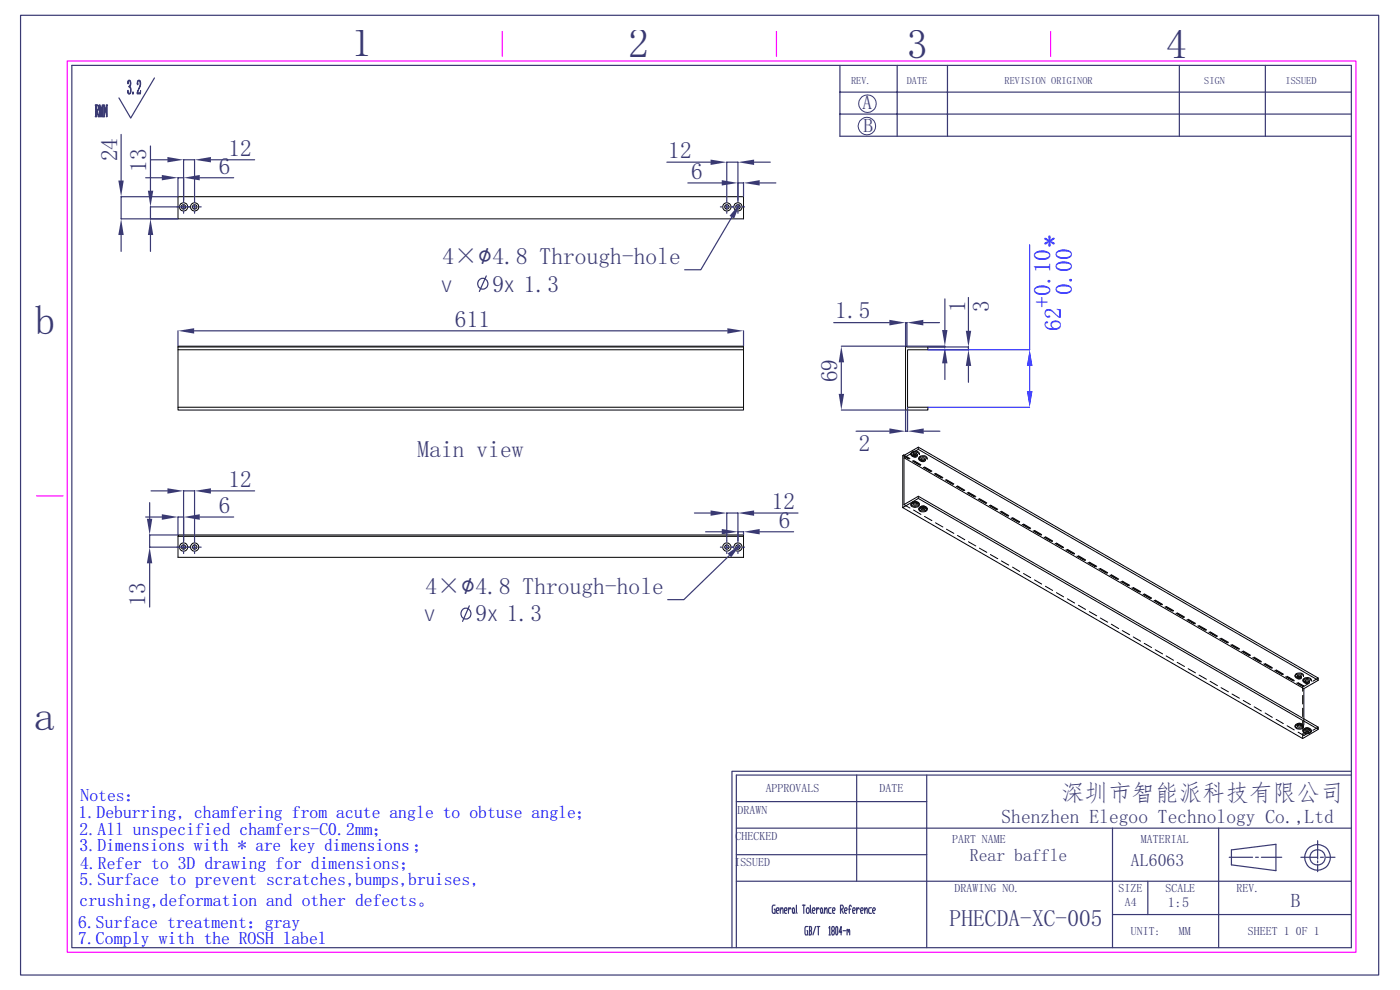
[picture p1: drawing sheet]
<svg xmlns="http://www.w3.org/2000/svg" width="297mm" height="210mm" viewBox="0 0 297 210" stroke-linecap="round" stroke-linejoin="round" font-family="sans-serif">
<path d="M14.3 12.9h273.4v189.1h-273.4zM106.6 6.7v5.3M164.7 6.7v5.3M222.9 6.7v5.3M7.7 105.2h5.7" fill="none" stroke="#f0f" stroke-width=".25"/>
<g fill="none" stroke="#393972" stroke-width=".25">
<path d="M4.4 3.2h288.1v203.6h-288.1zM15.2 13.9h271.5v187.1h-271.5zM32.8 16.5l-5.1 8.5-2.5-4.2M178.2 13.9v15h108.5M178.2 19.5h108.5M190.3 13.9v15M201 13.9v15M250.2 13.9v15M268.4 13.9v15M178.2 24.2h108.5M156.2 175.7h130.5M156.2 170h40.4"/>
<path d="M181.7 164.4v22.5M196.6 164.4v36.6M236 175.7v25.3M258.5 175.7v25.3M279.5 178.3v3.9M286.7 163.6h-131.4v37.4M286.7 164.4h-130.5v36.6M156.2 186.9h130.5M156.2 181.3h40.4M236 194h50.7M243.5 186.9v7.1M260.8 181.8h4.9"/>
<path d="M261.2 180.3l9.5-1.2v5.6l-9.5-1.2zM266.4 181.8h.6M267.6 181.8h4.3M276 181.8h3.5M279.5 182.6v.4M279.5 183.4v1.5M280.1 181.8h.7M281.3 181.8h1.9"/>
<circle cx="279.5" cy="181.9" r="1.63"/>
<circle cx="279.5" cy="181.9" r="2.72"/>
</g>
<g fill="none" stroke="#393972" stroke-width=".21">
<circle cx="183.9" cy="26.7" r="1.86"/>
<circle cx="184" cy="22" r="1.86"/>
</g>
<path d="M20.6 23.5h.1l.3 1.3h-.2z" fill-rule="evenodd" fill="#393972"/>
<path d="M20.6 23.5h.1l.3 1.3h-.2z" fill="none" stroke="#393972" stroke-width=".21"/>
<path d="M20.2 22.3h.4l-.2 .1v1h.4l-.4 .1 .1 1.3h-.3l.1-.2z" fill-rule="evenodd" fill="#393972"/>
<path d="M20.2 22.3h.4l-.2 .1v1h.4l-.4 .1 .1 1.3h-.3l.1-.2z" fill="none" stroke="#393972" stroke-width=".21"/>
<path d="M20.2 22.3h.4a.85 .85 0 0 1 .2 1.1h-.4h.2a.68 .68 0 0 0 0-1.1z" fill-rule="evenodd" fill="#393972"/>
<path d="M20.2 22.3h.4a.85 .85 0 0 1 .2 1.1h-.4h.2a.68 .68 0 0 0 0-1.1z" fill="none" stroke="#393972" stroke-width=".21"/>
<path d="M21.8 22.5v2.1l.1 .2h-.3z" fill-rule="evenodd" fill="#393972"/>
<path d="M21.8 22.5v2.1l.1 .2h-.3z" fill="none" stroke="#393972" stroke-width=".21"/>
<path d="M21.1 22.5l.2 2.3h-.2z" fill-rule="evenodd" fill="#393972"/>
<path d="M21.1 22.5l.2 2.3h-.2z" fill="none" stroke="#393972" stroke-width=".21"/>
<path d="M21 22.3h.3l.1 2.5z" fill-rule="evenodd" fill="#393972"/>
<path d="M21 22.3h.3l.1 2.5z" fill="none" stroke="#393972" stroke-width=".21"/>
<path d="M21.7 22.3h.2l-.2 .3-.3 2.2z" fill-rule="evenodd" fill="#393972"/>
<path d="M21.7 22.3h.2l-.2 .3-.3 2.2z" fill="none" stroke="#393972" stroke-width=".21"/>
<path d="M22.1 22.5v2.1l.1 .2h-.3l.2-.1z" fill-rule="evenodd" fill="#393972"/>
<path d="M22.1 22.5v2.1l.1 .2h-.3l.2-.1z" fill="none" stroke="#393972" stroke-width=".21"/>
<path d="M22.5 22.3h.3l-.1 .1v2.4l-.1-2.4z" fill-rule="evenodd" fill="#393972"/>
<path d="M22.5 22.3h.3l-.1 .1v2.4l-.1-2.4z" fill="none" stroke="#393972" stroke-width=".21"/>
<path d="M22 22.3h.2l.4 1.9v.6z" fill-rule="evenodd" fill="#393972"/>
<path d="M22 22.3h.2l.4 1.9v.6z" fill="none" stroke="#393972" stroke-width=".21"/>
<path d="M27.1 19.2h.1v.6h.4a.42 .42 0 0 1-.5 0 .42 .42 0 0 1 0-.6z" fill-rule="evenodd" fill="#393972"/>
<path d="M27.1 19.2h.1v.6h.4a.42 .42 0 0 1-.5 0 .42 .42 0 0 1 0-.6z" fill="none" stroke="#393972" stroke-width=".21"/>
<path d="M27.2 17.1h.2l-.2 .1v.6l-.1-.5z" fill-rule="evenodd" fill="#393972"/>
<path d="M27.2 17.1h.2l-.2 .1v.6l-.1-.5z" fill="none" stroke="#393972" stroke-width=".21"/>
<path d="M27.3 17a.43 .43 0 0 1 .4 .2 .43 .43 0 0 1 .1 .4l-.3 .8 .3 .3v.7l-.2 .4h-.2a1.02 1.02 0 0 0-.1-1.5 .69 .69 0 0 0 .3-.6 .69 .69 0 0 0-.4-.6z" fill-rule="evenodd" fill="#393972"/>
<path d="M27.3 17a.43 .43 0 0 1 .4 .2 .43 .43 0 0 1 .1 .4l-.3 .8 .3 .3v.7l-.2 .4h-.2a1.02 1.02 0 0 0-.1-1.5 .69 .69 0 0 0 .3-.6 .69 .69 0 0 0-.4-.6z" fill="none" stroke="#393972" stroke-width=".21"/>
<path d="M28.1 19.6l.1-.1 .1 .1-.1 .4-.1-.1z" fill-rule="evenodd" fill="#393972"/>
<path d="M28.1 19.6l.1-.1 .1 .1-.1 .4-.1-.1z" fill="none" stroke="#393972" stroke-width=".21"/>
<path d="M29.1 19.7h.6l.1-.5v.7h-.7z" fill-rule="evenodd" fill="#393972"/>
<path d="M29.1 19.7h.6l.1-.5v.7h-.7z" fill="none" stroke="#393972" stroke-width=".21"/>
<path d="M29.3 17.1h.2l-.2 .2v.6l-.1 .1-.1-.4z" fill-rule="evenodd" fill="#393972"/>
<path d="M29.3 17.1h.2l-.2 .2v.6l-.1 .1-.1-.4z" fill="none" stroke="#393972" stroke-width=".21"/>
<path d="M29.3 17.1a.43 .43 0 0 1 .5 .1 .43 .43 0 0 1 0 .5v.6l-.7 1.4 .5-1.5a.8 .8 0 0 0-.3-1.1z" fill-rule="evenodd" fill="#393972"/>
<path d="M29.3 17.1a.43 .43 0 0 1 .5 .1 .43 .43 0 0 1 0 .5v.6l-.7 1.4 .5-1.5a.8 .8 0 0 0-.3-1.1z" fill="none" stroke="#393972" stroke-width=".21"/>
<g fill="none" stroke="#393972" stroke-width=".25">
<path d="M37.8 70.2v3.1M41.2 70.2h113.1M157.7 70.2v3.1M164.4 192h-.4l-.2 .3v1.1l.2 .3h.4v-.8h-.1M164.7 193.2h.4l.2-.3-.2-.3h-.3l-.1 .3v.5l.1 .3h.3M165.5 193.2l.3-.6h.2l.1 1.1M165.5 192.6v1.1M166.4 193.2h.4l.2-.3-.2-.3h-.3l-.1 .3 .1 .8h.3M167.3 192.6v1.1M167.8 192.9l-.1-.3h-.2l-.2 .6M168.2 192.6h.2l.1 .3-.1 .8h-.2l-.1-.3zM168.5 193.4l.2 .3"/>
<path d="M169 192l.1 1.7M170.2 192h.6M170.5 192v1.7M171.2 192.6h.3l.2 .3v.5l-.2 .3h-.3l-.1-.3v-.5zM171.3 196.5h-.4l-.1 .3 .1 1.5h.4v-.9h-.1M171.6 196.5h.4l.2 .3-.2 .6M171.7 197.4h.3l.2 .6-.2 .3h-.4M171.7 196.5v1.8M171.9 192v1.4l.2 .3M172.3 193.2h.5l.1-.3-.1-.3h-.3l-.2 .3v.5l.2 .3h.3M173 196.5l-.5 1.8M173.2 192.6v1.1"/>
<path d="M173.3 196.5h.6M173.6 196.5v1.8M173.8 192.9l-.1-.3h-.2l-.3 .6M174.2 192.6l.3 .3v.5l-.2 .3-.2-.3zM174.5 193.4l.1 .3M174.9 193.2l.4-.6 .2 1.1M174.9 192.6v1.1M175.9 196.8l.1-.3v1.8M175.9 198.3h.2M176.3 192.6h-.4l-.1 .3 .1 .8h.4M176.6 197.4l-.2-.6 .2-.3h.3l.1 .6-.1 .3h-.3l-.2 .3 .2 .6h.3l.1-.3-.1-.6M176.6 193.2h.4l.2-.3-.2-.3h-.3l-.1 .3 .1 .8h.3"/>
<path d="M177.4 196.5h.2l.1 .3-.1 1.5h-.2l-.1-.3zM178.3 192.9h.4l.2-.3-.2-.6h-.4v1.7M178.5 192.9l.4 .8M178.6 197.7h-.6l.4-1.2v1.8M178.9 197.4h.5M179.2 193.2h.4l.1-.3-.1-.3h-.3l-.1 .3v.5l.1 .3h.3M179.7 197.4l.1-.3 .2 .6M179.7 197.1v1.2M180 197.4l.1-.3 .2 1.2M180 192.9h.5M180.6 192.3l-.1-.3h-.2l-.1 1.7M180.9 193.2h.4l.1-.3-.1-.3h-.3l-.1 .3 .1 .8h.3"/>
<path d="M181.7 192.6v1.1M182.3 192.9l-.1-.3h-.2l-.3 .6M182.6 193.2h.4l.1-.3-.1-.3h-.3l-.1 .3 .1 .8h.3M183.4 193.2l.5-.6 .1 1.1M183.4 192.6v1.1M184.9 192.6h-.5l-.1 .3 .1 .8h.5M185.1 193.2h.4l.2-.3-.2-.3h-.2l-.2 .3v.5l.2 .3h.2"/>
</g>
<g fill="none" stroke="#000" stroke-width=".21">
<path d="M37.8 73.6v.6h119.9M37.8 73.6h119.9v.6M37.8 73.6v-.2h119.9v.2M37.8 74.2v12.2M157.7 74.2v12.2M37.8 86.4h119.9v.6h-119.9zM191.5 96.6l1.2 .8M191.7 96.6l3.1-1.7v.4l-3 1.8v9.9l3-1.7M191.7 96.6v-.1l-.2 .1v11.1l3.3-2M191.7 96.5l1.3 .8M191.7 96.6l1.3 .8M191.8 97.1l84.8 49v7.7"/>
<path d="M193.3 96.2v.2M193.5 97.8l1.6 .9M193.7 96.4v.3M193.7 96.6a.46 .46 0 0 1 .5-.2 .46 .46 0 0 1 .4 .4 .48 .48 0 0 1-.5 .2 .48 .48 0 0 1-.4-.4zM193.7 97.8l1.6 .9M193.8 96.2h.7l.1 .3a.55 .55 0 0 1-.9-.1zM193.8 97.7l1.6 .9M194.4 96.7a.8 .8 0 0 1-1.1-.6 1.04 1.04 0 0 1 1.7 .1v.2a1.01 1.01 0 0 0-1.7 .1l.3 .3 .8 .1M194.6 96.4v.3M194.8 94.9l84.9 48.9v.5l-3.1 1.8M194.8 95.3l84.9 49M194.9 97.2v.2"/>
<path d="M195.3 97.4v.2M195.4 97.6a.48 .48 0 0 1 .5-.2 .48 .48 0 0 1 .4 .4 .51 .51 0 0 1-.6 .1 .51 .51 0 0 1-.3-.3zM195.4 97.3a.51 .51 0 0 1 .5-.2 .51 .51 0 0 1 .4 .4 .59 .59 0 0 1-1-.1zM195.9 99.1l1.5 .9M196 97.7a.67 .67 0 0 1-.7-.1 .67 .67 0 0 1-.3-.7 .94 .94 0 0 1 1-.3 .94 .94 0 0 1 .7 .8 .98 .98 0 0 0-1.8 0l.6 .5h.5M196 99.2l1.6 .9M196.1 99l1.6 .9M196.3 97.4v.2M191.5 107.7l84.9 49 3.3-2M191.8 107l1.2 .8M193.3 106.9v.2M193.4 106.9a1.14 1.14 0 0 1 1.6 .2 1.04 1.04 0 0 1-1.7 0z"/>
<path d="M193.4 106.7a.94 .94 0 0 1 1.6 .3 1.07 1.07 0 0 1-1.7 0zM193.7 106.6v.3M193.7 106.8a.48 .48 0 0 1 .5-.2 .48 .48 0 0 1 .4 .4 .46 .46 0 0 1-.5 .2 .46 .46 0 0 1-.4-.4zM193.7 106.5a.46 .46 0 0 1 .5-.2 .46 .46 0 0 1 .4 .4l-.6 .2-.3-.2zM193.8 108.2l1.6 .9M194.6 106.6v.3M194.8 105.3l84.9 48.9v.5l-84.9-49zM194.9 107.8v.3M195 107.8a.97 .97 0 0 1 1.7 .4 1.1 1.1 0 0 1-1.8-.1zM195 107.6a.97 .97 0 0 1 1.7 .4 .97 .97 0 0 1-1 .4 .97 .97 0 0 1-.8-.6zM195 106.9v.2M195.3 107.6v.2"/>
<path d="M195.4 107.8a.48 .48 0 0 1 .5-.2 .48 .48 0 0 1 .4 .4 .51 .51 0 0 1-.6 .2 .51 .51 0 0 1-.3-.4zM195.5 107.4h.6l.2 .3a.59 .59 0 0 1-1-.1zM196.1 109.5l1.6 .9M196.3 107.6v.2M196.7 107.8v.3M198.2 100.5l1.5 .9M198.4 100.5l1.5 .9M198.5 110.9l1.5 .9M198.5 100.4l1.5 .9M200.5 101.8l1.6 .9M200.7 101.8l1.6 1M200.8 112.3l1.6 .8"/>
<path d="M200.8 101.8l1.6 .8M202.9 103.2l1.5 .8M203.1 103.2l1.5 .9M203.1 113.6l1.6 .9M203.1 103.1l1.6 .9M205.2 104.5l1.5 .9M205.4 104.5l1.5 .9M205.4 114.9l1.6 .9M205.4 104.4l1.6 .9M207.5 105.9l1.6 .8M207.7 105.9l1.6 .9M207.8 116.3l1.5 .9"/>
<path d="M207.8 105.8l1.5 .9M209.8 107.2l1.6 .9M210.1 107.3l1.5 .8M210.1 117.6l1.6 .9M210.1 107.1l1.6 .9M212.2 108.5l1.5 1M212.4 108.6l1.6 .9M212.4 119l1.6 .9M212.4 108.4l1.6 1M214.5 109.9l1.6 .9M214.7 109.9l1.6 .9M214.8 109.8l1.5 .9"/>
<path d="M216.8 111.2l1.6 .9M217 111.3l1.6 .9M217.1 111.2l1.6 .8M219.2 112.6l1.5 .9M219.4 112.6l1.5 .9M219.5 112.5l1.5 .9M221.5 113.9l1.6 .9M221.7 113.9l1.6 1M221.8 113.9l1.5 .9M223.8 115.3l1.6 .8M224 115.3l1.6 .9M224.1 115.2l1.5 .9"/>
<path d="M226.1 116.6l1.6 .9M226.4 116.7l1.5 .8M226.4 116.5l1.6 .9M228.5 118l1.5 .9M228.7 118l1.6 .9M228.8 117.9l1.5 .9M230.8 119.3l1.6 .9M231 119.4l1.6 .9M231.1 119.2l1.6 .9M214.8 120.3l1.5 .9M217.1 121.7l1.6 .8M219.5 123l1.5 .9"/>
<path d="M221.8 124.4l1.5 .8M224.1 125.7l1.5 .9M226.4 127l1.6 .9M228.8 128.4l1.5 .9M231.1 129.7l1.6 .9M233.1 120.6l1.6 1M233.3 120.7l1.6 .9M233.4 131.1l1.6 .9M233.4 120.6l1.6 .9M235.5 122l1.5 .9M235.7 122l1.5 .9M235.8 132.4l1.5 .9"/>
<path d="M235.8 121.9l1.5 .9M237.8 123.3l1.6 .9M238 123.4l1.6 .9M238.1 133.8l1.5 .8M238.1 123.3l1.5 .8M240.1 124.7l1.6 .9M240.3 124.7l1.6 .9M240.4 135.1l1.6 .9M240.4 124.6l1.6 .9M242.5 126.1l1.5 .8M242.7 126.1l1.5 .9M242.7 136.5l1.6 .9"/>
<path d="M242.7 126l1.6 .9M244.8 127.4l1.5 .9M245 127.4l1.5 .9M245.1 137.8l1.5 .9M245.1 127.3l1.5 .9M247.1 128.7l1.6 .9M247.4 128.8l1.5 .9M247.4 139.1l1.6 1M247.4 128.6l1.6 .9M249.5 130.1l1.5 .9M249.7 130.1l1.5 .9M249.7 130l1.6 .9"/>
<path d="M251.8 131.4l1.5 .9M252 131.5l1.5 .9M252.1 131.3l1.5 .9M254.1 132.7l1.6 1M254.3 132.8l1.6 .9M254.4 132.7l1.5 .9M256.5 134.1l1.5 .9M256.7 134.1l1.5 .9M256.7 134l1.6 .9M258.8 135.5l1.6 .8M259 135.5l1.5 .9M259 135.4l1.6 .9"/>
<path d="M261.1 136.8l1.6 .9M261.3 136.8l1.6 .9M261.4 136.7l1.5 .9M263.4 138.2l1.6 .8M263.7 138.2l1.5 .9M263.7 138.1l1.6 .9M265.8 139.5l1.5 .9M266 139.5l1.5 .9M266.1 139.4l1.5 .9M249.7 140.5l1.6 .9M252.1 141.8l1.5 .9M254.4 143.2l1.5 .9"/>
<path d="M256.7 144.5l1.6 .9M259 145.9l1.6 .9M261.4 147.2l1.5 .9M263.7 148.6l1.6 .9M266.1 149.9l1.5 .9M268.1 140.8l1.6 .9M268.3 140.9l1.6 .9M268.4 151.2l1.5 1M268.4 140.7l1.5 .9M270.4 142.2l1.6 .9M270.6 142.2l1.6 .9M270.7 152.6l1.5 .9"/>
<path d="M270.7 142.1l1.5 .9M272.8 143.5l1.5 .9M273 143.6l1.5 .9M273.1 154l1.5 .8M273.1 143.5l1.5 .8M274.7 143.3v.2M274.7 154v.2M274.9 153.9a1 1 0 0 1 1.6 .4 1.02 1.02 0 0 1-1.7-.2zM274.9 153.7a1 1 0 0 1 1.6 .4 .97 .97 0 0 1-.9 .4 .97 .97 0 0 1-.8-.6zM275.1 144.9l1.3 .7M275.2 143.5v.2M275.2 153.7v.3"/>
<path d="M275.2 153.6a.51 .51 0 0 1 .5-.2 .51 .51 0 0 1 .4 .4 .59 .59 0 0 1-.9-.1zM275.2 143.4a.51 .51 0 0 1 .5-.2 .51 .51 0 0 1 .4 .4 .59 .59 0 0 1-.9-.1zM275.3 143.5h.5l.3 .2a.46 .46 0 0 1-.4 .3 .46 .46 0 0 1-.5-.3zM275.3 153.8l.5-.1 .3 .2a.45 .45 0 0 1-.4 .3 .45 .45 0 0 1-.5-.3zM275.3 144.9l1.3 .7M275.4 144.8l1.2 .8M275.4 155.3l1.2 .7M275.8 143.7a.64 .64 0 0 1-.7 0 .64 .64 0 0 1-.2-.7 1.01 1.01 0 0 1 1.6 .3v.2a1.03 1.03 0 0 0-1.8 0l.4 .4 .7 .1M276.1 143.5v.2M276.1 153.7v.3M276.4 145.6v1M276.4 147.5v1.8"/>
<path d="M276.4 150.2v1.8M276.4 152.9v1.8M276.4 155.6v1.1M276.4 144.2v.2M276.4 154.9v.2M276.5 154.9a1.02 1.02 0 0 1 1.7 .3 .98 .98 0 0 1-1.8-.2zM276.5 154.7a1.02 1.02 0 0 1 1.7 .3 .97 .97 0 0 1-1 .5 .97 .97 0 0 1-.8-.7zM276.5 154v.2M276.6 145.5l-.2 .1M276.6 154.7v1.3M276.8 144.4v.3M276.8 154.7v.2"/>
<path d="M276.9 144.6a.51 .51 0 0 1 .5-.2 .51 .51 0 0 1 .3 .4 .48 .48 0 0 1-.5 .2 .48 .48 0 0 1-.3-.4zM276.9 154.8a.49 .49 0 0 1 .5-.2 .49 .49 0 0 1 .3 .4 .49 .49 0 0 1-.5 .2 .49 .49 0 0 1-.3-.4zM276.9 154.5a.51 .51 0 0 1 .5-.1 .51 .51 0 0 1 .3 .4 .59 .59 0 0 1-.9-.1zM276.9 144.3a.48 .48 0 0 1 .5-.2 .48 .48 0 0 1 .3 .5 .56 .56 0 0 1-.9-.2zM277.7 144.9l-1.1 .7M277.7 155.3l-1.1 .7M277.8 144.4v.3M277.8 154.7v.2M278.2 144.5a.96 .96 0 0 0-.9-.6 .96 .96 0 0 0-.9 .6l.4 .3 .7 .1M278.2 144.3a.96 .96 0 0 0-.9-.6 .96 .96 0 0 0-.9 .6l.4 .3 .7 .1M278.2 144.2v.2M278.2 154.9v.2"/>
<path d="M279.7 143.8l-1.2 .7M279.7 154.2l-1.2 .7"/>
</g>
<g fill="#393972">
<path d="M154.3 69.6l3.4 .6-3.4 .6z"/>
<path d="M37.8 70.2l3.4-.6v1.2z"/>
</g>
<g fill="none" stroke="#000" stroke-width=".21">
<path d="M37.8 113.5h119.9v.3h-119.9zM37.8 113.8v4.4h119.9v-4.4"/>
<circle cx="38.9" cy="116" r=".47"/>
<circle cx="38.9" cy="116" r=".89"/>
<circle cx="41.3" cy="116" r=".88"/>
<circle cx="41.3" cy="116" r=".47"/>
<circle cx="154.2" cy="116" r=".88"/>
<circle cx="154.2" cy="116" r=".47"/>
<circle cx="156.6" cy="116" r=".89"/>
<circle cx="156.6" cy="116" r=".46"/>
</g>
<path d="M147.3 108.8h3.4M154.2 114.6v-5.8h2.3v5.8M160 108.8h9.3" fill="none" stroke="#393972" stroke-width=".25"/>
<g fill="#393972">
<path d="M150.7 108.3l3.5 .5-3.5 .6z"/>
<path d="M156.5 108.8l3.5-.5v1.1z"/>
</g>
<path d="M149.7 112.8h3.4M157.7 113.4v-.6h-1.2v1.8M161.2 112.8h7.2" fill="none" stroke="#393972" stroke-width=".25"/>
<g fill="#393972">
<path d="M153.1 112.2l3.4 .6-3.4 .6z"/>
<path d="M157.7 112.8l3.5-.6v1.2z"/>
</g>
<path d="M32 104.1h3.5M38.9 114.6v-10.5h2.4v10.5M44.7 104.1h9.3" fill="none" stroke="#393972" stroke-width=".25"/>
<g fill="#393972">
<path d="M35.5 103.6l3.4 .5-3.4 .6z"/>
<path d="M41.3 104.1l3.4-.5v1.1z"/>
</g>
<path d="M30.9 109.7h3.4M37.8 113.4v-3.7h1.1v4.9M42.4 109.7h7.2" fill="none" stroke="#393972" stroke-width=".25"/>
<g fill="#393972">
<path d="M34.3 109.1l3.5 .6-3.5 .6z"/>
<path d="M38.9 109.7l3.5-.6v1.2z"/>
</g>
<g fill="none" stroke="#393972" stroke-width=".25">
<path d="M154.7 117.8l-9.6 9.4h-3.5M99.6 128.5l-1.5 3.3"/>
<circle cx="98.8" cy="130.1" r="1.14"/>
</g>
<path d="M154.3 117.4l2.9-2-2.1 2.8z" fill="#393972"/>
<path d="M31.8 106.6v3.5M31.8 119.5v9.3M37.7 113.5h-5.9v2.6h8.1" fill="none" stroke="#393972" stroke-width=".25"/>
<g fill="#393972">
<path d="M31.2 110.1h1.1l-.5 3.4z"/>
<path d="M31.8 116.1l.5 3.4h-1.1z"/>
</g>
<g fill="none" stroke="#393972" stroke-width=".25">
<path d="M25.7 28.5v9.8M25.7 49.9v3.4M37.7 41.7h-12v4.7h12M37.5 116.1h.5M38.9 115.6v.5h-.5M38.9 114.7v.3M38.9 117v.4M39.4 116.1h-.5v.4M39.9 116.1h.4M41.3 115.6v.5h-.5M41.3 114.7v.3M41.3 117v.4"/>
<path d="M41.8 116.1h-.5v.4M42.3 116.1h.4M152.8 116.1h.4M154.2 115.6v.5h-.5M154.2 114.7v.3M154.2 117v.4M154.7 116.1h-.5v.4M155.2 116.1h.4M156.5 115.6v.5h-.4M156.5 114.7v.3M156.5 117v.4M157.1 116.1h-.6v.4"/>
<path d="M157.5 116.1h.4"/>
</g>
<g fill="none" stroke="#000" stroke-width=".21">
<path d="M37.8 41.7h119.9v4.7h-119.9z"/>
<circle cx="38.9" cy="43.9" r=".48"/>
<circle cx="38.9" cy="43.9" r=".89"/>
<circle cx="41.3" cy="43.9" r=".88"/>
<circle cx="41.3" cy="43.9" r=".48"/>
<circle cx="154.2" cy="43.9" r=".88"/>
<circle cx="154.2" cy="43.9" r=".48"/>
<circle cx="156.5" cy="43.9" r=".47"/>
<circle cx="156.5" cy="43.9" r=".89"/>
</g>
<g fill="#393972">
<path d="M25.7 46.4l.5 3.5h-1.1z"/>
<path d="M25.1 38.3h1.1l-.5 3.4z"/>
</g>
<path d="M141.5 34.4h9.2M160 34.4h3.4M154.2 42.4v-8h2.3v8" fill="none" stroke="#393972" stroke-width=".25"/>
<g fill="#393972">
<path d="M156.5 34.4l3.5-.5v1.1z"/>
<path d="M150.7 33.9l3.5 .5-3.5 .6z"/>
</g>
<path d="M145.9 38.8h7.2M161.2 38.8h3.4M157.7 41.7v-2.9h-1.2v3.6" fill="none" stroke="#393972" stroke-width=".25"/>
<g fill="#393972">
<path d="M157.7 38.8l3.5-.6v1.2z"/>
<path d="M153.1 38.2l3.4 .6-3.4 .6z"/>
</g>
<path d="M32 33.9h3.5M44.7 33.9h9.3M38.9 42.4v-8.5h2.4v8.5" fill="none" stroke="#393972" stroke-width=".25"/>
<g fill="#393972">
<path d="M35.5 33.3l3.4 .6-3.4 .5z"/>
<path d="M41.3 33.9l3.4-.6v1.1z"/>
</g>
<path d="M30.9 37.7h3.4M42.4 37.7h7.2M37.8 41.7v-4h1.1v4.7" fill="none" stroke="#393972" stroke-width=".25"/>
<g fill="#393972">
<path d="M34.3 37.1l3.5 .6-3.5 .6z"/>
<path d="M38.9 37.7l3.5-.6v1.2z"/>
</g>
<g fill="none" stroke="#393972" stroke-width=".25">
<path d="M103.2 58.5l-1.5 3.3M155.2 46.1l-6.5 11.1h-3.5"/>
<circle cx="102.4" cy="60.2" r="1.15"/>
</g>
<path d="M157 43.1l-1.3 3.3-.9-.6z" fill="#393972"/>
<path d="M31.9 31v9.5M31.9 49.9v3.4M39.9 43.9h-8v2.5h5.8" fill="none" stroke="#393972" stroke-width=".25"/>
<g fill="#393972">
<path d="M31.9 46.4l.6 3.5h-1.1z"/>
<path d="M31.4 40.5h1.1l-.6 3.4z"/>
</g>
<g fill="none" stroke="#393972" stroke-width=".25">
<path d="M37.5 43.9h.5M38.9 43.4v.5h-.5M38.9 42.5v.4M38.9 44.9v.3M39.4 43.9h-.5v.5M39.9 43.9h.4M41.3 43.4v.5h-.5M41.3 42.5v.4M41.3 44.9v.3M41.8 43.9h-.5v.5M42.3 43.9h.4M152.8 43.9h.4"/>
<path d="M154.2 43.4v.5h-.5M154.2 42.5v.4M154.2 44.9v.3M154.7 43.9h-.5v.5M155.2 43.9h.4M156.5 43.4v.5h-.4M156.5 42.5v.4M156.5 44.9v.3M157.1 43.9h-.6v.5M157.5 43.9h.4M196.9 73.6h8.5v.6h-8.5M205.4 63.1v7.1"/>
<path d="M205.4 77.6v3.5"/>
</g>
<path d="M192.1 73.4h.3v.2h4.4v.6h-4.3v12.2h4.3v.6h-4.7z" fill="none" stroke="#000" stroke-width=".21"/>
<g fill="#393972">
<path d="M205.4 74.2l.6 3.4h-1.1z"/>
<path d="M204.9 70.2h1.1l-.6 3.4z"/>
</g>
<path d="M192.5 73.4h7.9v.2h-3.5M200.4 63.4v6.6M200.4 77.1v3.4" fill="none" stroke="#393972" stroke-width=".25"/>
<g fill="#393972">
<path d="M200.4 73.6l.6 3.5h-1.1z"/>
<path d="M199.9 70h1.1l-.6 3.4z"/>
</g>
<path d="M181.6 91.5h7.1M192.5 86.4v5.1h-.4v-4.5M196 91.5h3.4" fill="none" stroke="#393972" stroke-width=".25"/>
<g fill="#393972">
<path d="M192.5 91.5l3.5-.6v1.1z"/>
<path d="M188.7 90.9l3.4 .6-3.4 .5z"/>
</g>
<path d="M176.9 68.4h11.8M192.1 73.3v-4.9h.3v4.9M195.9 68.4h3.4" fill="none" stroke="#393972" stroke-width=".25"/>
<g fill="#393972">
<path d="M192.4 68.4l3.5-.6v1.2z"/>
<path d="M188.7 67.8l3.4 .6-3.4 .6z"/>
</g>
<path d="M218.4 51.9v22.3h-21.5M218.4 77.6v5.4M196.9 86.4h21.5" fill="none" stroke="#00f" stroke-width=".21"/>
<g fill="#00f">
<path d="M217.8 83h1.2l-.6 3.4z"/>
<path d="M218.4 74.2l.6 3.4h-1.2z"/>
</g>
<path d="M178.5 73.4h13.6M178.5 76.9v6.7M178.5 87h13.6" fill="none" stroke="#393972" stroke-width=".25"/>
<g fill="#393972">
<path d="M178.5 73.4l.6 3.5h-1.2z"/>
<path d="M177.9 83.6h1.2l-.6 3.4z"/>
</g>
<g font-size="8.8" fill="#393972">
<text x="74.5" y="11.9">1</text>
<text x="133.3" y="12.2">2</text>
<text x="192.4" y="12.2">3</text>
<text x="247.4" y="12.3">4</text>
<text x="7.4" y="70.9">b</text>
<text x="7.2" y="154.8">a</text>
</g>
<g font-size="5" fill="#393972">
<text x="24.8" y="34.2" transform="rotate(-90 24.8 34.2)">24</text>
<text x="48.5" y="33">12</text>
<text x="141.8" y="33.6">12</text>
<text x="31" y="36.5" transform="rotate(-90 31 36.5)">13</text>
<text x="46.4" y="36.8">6</text>
<text x="146.6" y="37.9">6</text>
<text x="93.9" y="56.1">4×∅4.8 Through-hole</text>
<text x="96.5" y="69.3">611</text>
<text x="177.2" y="67.5">1.5</text>
<text x="204.7" y="66.2" transform="rotate(-90 204.7 66.2)">1</text>
<text x="209.8" y="66.2" transform="rotate(-90 209.8 66.2)">3</text>
<text x="177.6" y="81.1" transform="rotate(-90 177.6 81.1)">69</text>
<text x="182.2" y="95.7">2</text>
<text x="88.6" y="96.9">Main view</text>
<text x="48.5" y="103.3">12</text>
<text x="163.7" y="108">12</text>
<text x="46.4" y="108.8">6</text>
<text x="165.2" y="111.9">6</text>
<text x="30.8" y="128.5" transform="rotate(-90 30.8 128.5)">13</text>
<text x="90.3" y="126.1">4×∅4.8 Through-hole</text>
<text x="225.1" y="170">深圳市智能派科技有限公司</text>
<text x="201.5" y="196.3">PHECDA-XC-005</text>
</g>
<g font-size="5" fill="#00f">
<text x="221.4" y="52.8">*</text>
<text x="222.8" y="65.3" transform="rotate(-90 222.8 65.3)">+0.10</text>
<text x="227.4" y="62.6" transform="rotate(-90 227.4 62.6)">0.00</text>
<text x="225" y="70.1" transform="rotate(-90 225 70.1)">62</text>
</g>
<g font-size="4.6" fill="#393972">
<text x="93.7" y="61.8">⌴ 9↧1.3</text>
<text x="90.1" y="131.8">⌴ 9↧1.3</text>
</g>
<g font-size="4.1" fill="#393972">
<text x="183" y="23.1">A</text>
<text x="183.2" y="28.1">B</text>
<text x="212.5" y="174.6">Shenzhen Elegoo Technology Co.,Ltd</text>
<text x="273.8" y="192.3">B</text>
</g>
<g font-size="3.8" fill="#00f">
<text x="16.7" y="173.6">1.Deburring, chamfering from acute angle to obtuse angle；</text>
<text x="17.1" y="169.9">Notes：</text>
<text x="16.9" y="177.1">2.All unspecified chamfers-C0.2mm；</text>
<text x="16.9" y="180.6">3.Dimensions with * are key dimensions；</text>
<text x="17" y="184.3">4.Refer to 3D drawing for dimensions；</text>
<text x="16.9" y="187.8">5.Surface to prevent scratches,bumps,bruises,</text>
<text x="16.6" y="196.7">6.Surface treatment：gray</text>
<text x="16.9" y="192.2">crushing,deformation and other defects。</text>
<text x="16.6" y="200.3">7.Comply with the ROSH label</text>
</g>
<g font-size="3.8" fill="#393972">
<text x="205.7" y="182.6">Rear baffle</text>
<text x="239.9" y="183.7">AL6063</text>
</g>
<text font-size="3" fill="#393972" x="247.8" y="192.4">1:5</text>
<g font-size="2.5" fill="#393972">
<text x="156.5" y="172.7">DRAWN</text>
<text x="162.4" y="168.1">APPROVALS</text>
<text x="186.6" y="168.1">DATE</text>
<text x="156" y="178.2">CHECKED</text>
<text x="202" y="178.8">PART NAME</text>
<text x="242" y="178.8">MATERIAL</text>
<text x="155.8" y="183.7">ISSUED</text>
<text x="202.5" y="189.3">DRAWING NO.</text>
<text x="237.3" y="189.3">SIZE</text>
<text x="247.2" y="189.3">SCALE</text>
<text x="262.3" y="189.3">REV.</text>
<text x="238.6" y="192.3">A4</text>
<text x="239.9" y="198.3">UNIT:</text>
<text x="250.1" y="198.3">MM</text>
<text x="264.8" y="198.3">SHEET 1</text>
<text x="274.9" y="198.3">0F 1</text>
</g>
<g font-size="2.2" fill="#393972">
<text x="180.6" y="17.8">REV.</text>
<text x="192.4" y="17.8">DATE</text>
<text x="213.1" y="17.8">REVISION ORIGINOR</text>
<text x="255.5" y="17.8">SIGN</text>
<text x="272.7" y="17.8">ISSUED</text>
</g>
</svg>
